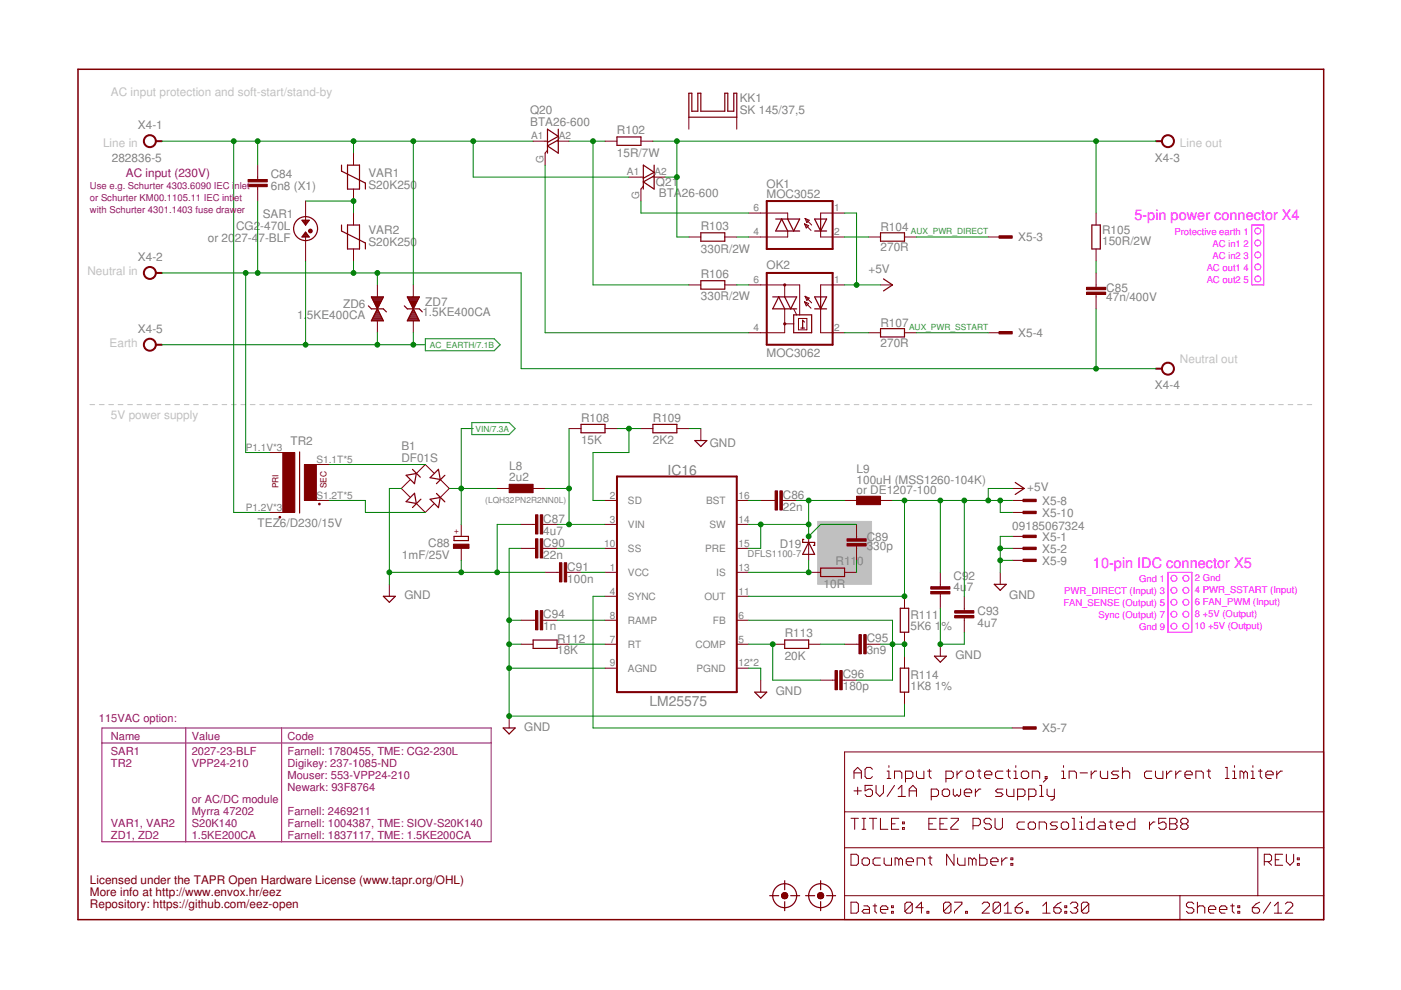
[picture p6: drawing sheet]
<svg xmlns="http://www.w3.org/2000/svg" width="297mm" height="210mm" viewBox="0 0 297 210" stroke-linecap="round" stroke-linejoin="round" font-family="sans-serif">
<path d="M173.4 110.6h11.4v13.3h-11.4z" fill="#c0c0c0" stroke="#c0c0c0" stroke-width=".21"/>
<g fill="none" stroke="#c0c0c0" stroke-width=".21">
<path d="M19.1 85.8h1M21.1 85.8h1M23.1 85.8h1M25.1 85.8h1M27.1 85.8h1M29.1 85.8h1M31.1 85.8h1M33.1 85.8h1M35.1 85.8h1M37.1 85.8h1M39.1 85.8h1M41.1 85.8h1"/>
<path d="M43.1 85.8h1M45.1 85.8h1M47.1 85.8h1M49.1 85.8h1M51.1 85.8h1M53.1 85.8h1M55.1 85.8h1M57.1 85.8h1M59.1 85.8h1M61.1 85.8h1M63.1 85.8h1M65.1 85.8h1"/>
<path d="M67.1 85.8h1M69.1 85.8h1M71.1 85.8h1M73.1 85.8h1M75.1 85.8h1M77.1 85.8h1M79.1 85.8h1M81.1 85.8h1M83.1 85.8h1M85.1 85.8h1M87.1 85.8h1M89.1 85.8h1"/>
<path d="M91.1 85.8h1M93.1 85.8h1M95.1 85.8h1M97.1 85.8h1M99.1 85.8h1M101.1 85.8h1M103.1 85.8h1M105.1 85.8h1M107.1 85.8h1M109.1 85.8h1M111.1 85.8h1M113.1 85.8h1"/>
<path d="M115.1 85.8h1M117.1 85.8h1M119.1 85.8h1M121.1 85.8h1M123.1 85.8h1M125.1 85.8h1M127.1 85.8h1M129.1 85.8h1M131.1 85.8h1M133.1 85.8h1M135.1 85.8h1M137.1 85.8h1"/>
<path d="M139.1 85.8h1M141.1 85.8h1M143.1 85.8h1M145.1 85.8h1M147.1 85.8h1M149.1 85.8h1M151.1 85.8h1M153.1 85.8h1M155.1 85.8h1M157.1 85.8h1M159.1 85.8h1M161.1 85.8h1"/>
<path d="M163.1 85.8h1M165.1 85.8h1M167.1 85.8h1M169.1 85.8h1M171.1 85.8h1M173.1 85.8h1M175.1 85.8h1M177.1 85.8h1M179.1 85.8h1M181.1 85.8h1M183.1 85.8h1M185.1 85.8h1"/>
<path d="M187.1 85.8h1M189.1 85.8h1M191.1 85.8h1M193.1 85.8h1M195.1 85.8h1M197.1 85.8h1M199.1 85.8h1M201.1 85.8h1M203.1 85.8h1M205.1 85.8h1M207.1 85.8h1M209.1 85.8h1"/>
<path d="M211.1 85.8h1M213.1 85.8h1M215.1 85.8h1M217.1 85.8h1M219.1 85.8h1M221.1 85.8h1M223.1 85.8h1M225.1 85.8h1M227.1 85.8h1M229.1 85.8h1M231.1 85.8h1M233.1 85.8h1"/>
<path d="M235.1 85.8h1M237.1 85.8h1M239.1 85.8h1M241.1 85.8h1M243.1 85.8h1M245.1 85.8h1M247.1 85.8h1M249.1 85.8h1M251.1 85.8h1M253.1 85.8h1M255.1 85.8h1M257.1 85.8h1"/>
<path d="M259.1 85.8h1M261.1 85.8h1M263.1 85.8h1M265.1 85.8h1M267.1 85.8h1M269.1 85.8h1M271.1 85.8h1M273.1 85.8h1M275.1 85.8h1M277.1 85.8h1"/>
</g>
<g fill="none" stroke="#800000" stroke-width=".21">
<path d="M54.6 35v3.1M54.6 39.6v3M75 32.5v2.5M113 29.9h3.1M116.1 31.8l-.5 .7v2.5M118.1 29.9h2.5M128.3 29.9h2.5M133.3 37.5h3.1M135.9 29.9h2.5M136.4 39.5l-.5 .6v2.5M138.4 37.5h2.6M146 24.8v2.6"/>
<path d="M156.2 24.8v2.6M64.8 42.6v5.1M64.8 50.2v5.1M75 40.1v2.5M75 45.2v2.5M75 52.8v2.5M146 50.2h2.6M153.7 50.2h2.5M158.7 45.2h8.3v1.2M167 49v1.2h-8.3M170.6 47.5l1.4 1.4M170.6 47.5l.8 .3-.5 .5z"/>
<path d="M170.7 46.3l.9 .4-.5 .5zM170.7 46.3l1.4 1.4M174 49v1.2h5.1M179.1 45.2h-5.1v1.2M184.1 50.2h2.6M191.8 50.2h2.5M209.5 50.2h2.6M232.4 45.2v2.5M232.4 52.8v2.5M232.4 57.9v3M80 60.4v2.5M80 68v2.5"/>
<path d="M87.6 60.4v2.5M87.6 68v2.5M146 60.4h2.6M153.7 60.4h2.5M158.7 60.4h10.8v6.4M166.4 65.5v5h-7.7M166.4 60.4v2.5M166.4 68.7h1.9M168.3 65.5l.6 1.3M169.3 67.5h1.8v2.4h-1.8zM170.6 64l1.4 1.4M170.6 64l.8 .3-.5 .6z"/>
<path d="M170.7 62.8l.9 .4-.5 .5zM170.7 62.8l1.4 1.4M174 65.5v5h5.1M179.1 60.4h-5.1v2.5M184.1 70.5h2.6M186.7 60.4h2.5M191.8 70.5h2.5M209.5 70.5h2.6M232.4 62.4v3.1M57.2 95.9h5.1M64.8 98.5h5.1M120.6 90.9h2.6"/>
<path d="M128.3 90.9h2.5M135.9 90.9h2.5M143.5 90.9h2.5M148.6 90.9v2.5M57.2 108.6h5.1M64.8 106.1h5.1M86.9 101.8l-1.8 1.8 1.8 1.8M88.3 106.7l1.9 1.9 1.8-1.8M92 100.3l-1.8-1.8-1.9 1.9M93.3 101.7l1.9 1.9-1.9 1.9M97.8 111.2v2.5M97.8 116.3v2.5"/>
<path d="M105.4 103.6h2.5M110.5 116.3h3M110.5 111.2h3M113 103.6h2.6M115.1 116.3h3M115.1 111.2h3M128.3 106.1h2.5M128.3 116.3h2.5M128.3 111.2h2.5M156.2 106.1h2.5M156.2 116.3h2.5M156.2 111.2h2.5"/>
<path d="M161.3 106.1h3M165.9 106.1h3M171.4 113.7v5.1M179.1 106.1h2.5M181.6 111.2v3M181.6 115.8v3M186.7 106.1h2.5M214.6 106.1h2.5M214.6 116.3h2.5M214.6 103.6h2.5M214.6 113.7h2.5M214.6 108.6h2.5"/>
<path d="M214.6 118.8h2.5M82.5 123.9v2.5M110.5 131.5h3M110.5 136.6h2.5M115.1 131.5h3M115.6 121.3h3M118.1 136.6h2.5M120.1 121.3h3.1M128.3 131.5h2.5M128.3 136.6h2.5M128.3 121.3h2.5M128.3 126.4h2.5"/>
<path d="M156.2 131.5h2.5M156.2 136.6h2.5M156.2 121.3h2.5M156.2 126.4h2.5M163.8 136.6h2.6M171.4 136.6h2.6M171.4 121.3h2.6M179.1 136.6h3M179.1 121.3h2.5M183.6 136.6h3.1M191.8 126.4v2.6M191.8 134v2.6"/>
<path d="M191.8 139.1v2.6M199.4 121.3v3.1M199.4 125.9v3.1M199.4 136.6v2.5M204.4 126.4v3.1M204.4 131v3M212.1 121.3v2.6M107.9 151.8v2.5M128.3 141.7h2.5M156.2 141.7h2.5M161.3 144.2v2.5M174 144.2h3"/>
<path d="M178.6 144.2h3M179.1 159.4h101.5v35.6h-101.5zM191.8 146.7v2.6M214.6 154.3h2.5M179.1 179.7h101.5M179.1 172.1h101.5M180.4 173.5h1.6M181.1 165.1v-1.6l.7-.8 .8 .8v1.6M181.1 163.9h1.5M181.1 167.7h1.5M181.2 173.5v2.3M181.8 166.9v1.6"/>
<path d="M182.8 173.5h.8M182.8 175.8h.8M183.2 173.5v2.3M184.3 173.5h1.6M185 163.1l-.4-.4h-.8l-.4 .4v1.6l.4 .4h.8l.4-.4M185 166.5h-1.6v1.2l.8-.4h.4l.4 .4v.8l-.4 .4h-.8l-.4-.4M185.1 173.5v2.3M185.7 166.5v1.6l.8 .8 .8-.8v-1.6M186.7 173.5v2.3h1.5M188.1 165.1h.8M188.1 163.5h.4v1.6M188.5 162.3v.4"/>
<path d="M189 174.7h.8M189.7 165.1v-1.6h1.1l.4 .4v1.2M189.7 166.5l-1.6 2.4M190.4 167.3l.8-.8v2.4M190.4 168.9h1.6M190.6 173.5h-1.6v2.3h1.6M191.3 175.5h.4v.3h-.4zM191.3 174.3h.4v.4h-.4zM192 165.1h1.1l.4-.4v-.8l-.4-.4h-1.1v2.3M192.8 168.9v-1.6l.7-.8 .8 .8v1.6M192.8 167.7h1.5M194.3 163.5v1.2l.4 .4h1.2v-1.6"/>
<path d="M196.7 163.5h.7M196.9 174.7h.8M197 163.1v1.6l.4 .4M197.4 168.9h1.2l.4-.4v-.8l-.4-.4h-1.2v2.3M198.5 173.5h-1.6v2.3h1.6M199.3 174.7h.8M199.8 167.7l.4-.4h.7l.4 .4v.8l-.4 .4h-.7l-.4-.4zM200.6 165.1h1.1l.4-.4v-.8l-.4-.4h-1.1v2.3M200.8 173.5h-1.5v2.3h1.5M201.6 173.5h1.6v.4l-1.6 1.6v.3h1.6M202.1 167.3v1.2l.4 .4 .4-.4 .4 .4 .4-.4v-1.2M202.9 163.5v1.6"/>
<path d="M204.1 163.5h-.4l-.8 .8M204.4 168.1h1.6v-.4l-.4-.4h-.7l-.5 .4v.8l.5 .4h.7M204.9 163.9l.3-.4h.8l.4 .4v.8l-.4 .4h-.8l-.3-.4zM206.3 175.1h1.2l.4-.4v-.8l-.4-.4h-1.2v2.3M206.8 167.3v1.6M207.2 163.5h.8M207.6 163.1v1.6l.4 .4M208 167.3h-.4l-.8 .8M208.7 164.3h1.6v-.4l-.4-.4h-.8l-.4 .4v.8l.4 .4h.8M210.2 173.9l-.4-.4h-.8l-.4 .4v.4l.4 .4h.8l.4 .4v.4l-.4 .3h-.8l-.4-.3M211 173.5v2l.4 .3h.7l.4-.3v-2M212.6 163.5h-1.1l-.4 .4v.8l.4 .4h1.1"/>
<path d="M212.6 167.3h-1.1l-.4 .4 .4 .4h.7l.4 .4-.4 .4h-1.1M213.4 163.5h.8M213.4 167.3v1.2l.4 .4h1.2v-1.6M213.8 163.1v1.6l.4 .4M215 165.1h.8M215 163.5h.4v1.6M215.4 162.3v.4M215.8 168.9h1.1l.4-.4v-.8l-.4-.4h-1.1v2.3M216.5 163.9l.4-.4h.8l.4 .4v.8l-.4 .4h-.8l-.4-.4zM217.2 174.3h-1.2l-.4 .4v.8l.4 .3h1.2M218 174.7l.4-.4h.8l.3 .4v.8l-.3 .3h-.8l-.4-.3zM218.1 168.9h1.2l.3-.4v-.8l-.3-.4h-1.2v2.3"/>
<path d="M218.9 165.1v-1.6h1.1l.4 .4v1.2M220.3 175.8v-1.5h1.2l.4 .4v1.1M220.4 166.5h.4v2.4M220.4 168.9h.8M221.6 164.7h.4v.4h-.4zM222 165.1l-.8 .7M222 167.3v1.2l.4 .4h1.1M223.5 167.3v1.9l-.3 .4h-.4M224.2 174.3h-1.1l-.4 .4 .4 .4h.7l.4 .4-.4 .3h-1.1M225 174.7l.4-.4h.8l.4 .4v.8l-.4 .3h-.8l-.4-.3zM225.1 165.1h.8M225.1 163.5h.4v1.6"/>
<path d="M225.5 162.3v.4M226.7 165.1v-1.6h1.1l.4 .4v1.2M227.3 173.5h.4v2.3M227.3 175.8h.8M228.9 175.8h.8M228.9 174.3h.4v1.5M229 163.9h1.6M229.3 173.1v.4M231.4 163.5v1.6M232 173.5v2.3h-1.2l-.3-.3v-.8l.3-.4h1.2M232.5 163.5h-.4l-.7 .8M233.2 174.3h.8l.4 .4v1.1h-1.2l-.4-.3 .4-.4h1.2"/>
<path d="M233.3 163.5v1.2l.4 .4h1.1v-1.6M235.1 174.3h.8M235.5 173.9v1.6l.4 .3M236.7 175.1h1.6v-.4l-.4-.4h-.8l-.4 .4v.8l.4 .3h.8M237.2 163.5h-1.2l-.4 .4 .4 .4h.8l.4 .4-.4 .4h-1.2M238 163.9l.4-.4h.7l.4 .4v1.2M238 162.7v2.4M240.6 173.5v2.3h-1.2l-.4-.3v-.8l.4-.4h1.2M243.7 174.3v1.5M244.2 163.5h-1.2l-.3 .4v.8l.3 .4h1.2M244.9 174.3h-.4l-.8 .8M245 163.5v1.2l.4 .4h1.1v-1.6"/>
<path d="M247.2 173.5h-1.5v1.2l.7-.4h.4l.4 .4v.8l-.4 .3h-.8l-.3-.3M247.3 163.5v1.6M248 173.5h1.2l.4 .4v.4l-.4 .4 .4 .4v.4l-.4 .3h-1.2zM248 174.7h1.2M248.5 163.5h-.4l-.8 .8M249.3 163.5v1.6M250.4 163.5h-.4l-.7 .8M250.7 174.7l-.4-.4v-.4l.4-.4h.8l.4 .4v.4l-.4 .4M250.7 174.7l-.4 .4v.4l.4 .3h.8l.4-.3v-.4l-.4-.4M250.7 174.7h.8M251.2 164.3h1.6v-.4l-.4-.4h-.8l-.4 .4v.8l.4 .4h.8M253.6 165.1v-1.6h1.1l.4 .4v1.2"/>
<path d="M255.9 163.5h.8M256.3 163.1v1.6l.4 .4M259.8 162.7h.4v2.4M259.8 165.1h.8M261.3 165.1h.8M261.3 163.5h.4v1.6M261.7 162.3v.4M263.7 163.9l-.4-.4h-.4v1.6M263.7 163.9v1.2M263.7 163.9l.4-.4 .4 .4v1.2M265.3 165.1h.7M265.3 163.5h.3v1.6"/>
<path d="M265.6 162.3v.4M266.7 179.7v10.2M266.8 163.5h.8M267.2 163.1v1.6l.4 .4M268.4 164.3h1.5v-.4l-.4-.4h-.7l-.4 .4v.8l.4 .4h.7M270.7 163.5v1.6M271.9 163.5h-.4l-.8 .8M179.1 189.9h101.5M180.4 181.1h1.2l.4 .4v1.6l-.4 .4h-1.2zM180.4 191.3h1.2l.4 .4v1.5l-.4 .4h-1.2zM182.8 182.3l.4-.4h.7l.4 .4v.8l-.4 .4h-.7l-.4-.4zM183.2 192.1h.7l.4 .3v1.2h-1.1l-.4-.4 .4-.4h1.1"/>
<path d="M185.1 192.1h.8M185.5 191.7v1.5l.4 .4M186.7 192.8h1.5v-.4l-.4-.3h-.8l-.3 .3v.8l.3 .4h.8M186.7 181.9h-1.2l-.4 .4v.8l.4 .4h1.2M187.5 181.9v1.2l.3 .4h1.2v-1.6M189 193.2h.4v.4h-.4zM189 192.1h.4v.3h-.4zM190.6 182.3l-.4-.4h-.4v1.6M190.6 182.3l.4-.4 .3 .4v1.2M190.6 182.3v1.2M192.1 182.7h1.6v-.4l-.4-.4h-.8l-.4 .4v.8l.4 .4h.8M193.4 191.7v1.5l-.4 .4h-.7l-.4-.4"/>
<path d="M193.4 191.7l-.4-.4h-.7l-.4 .4v1.5M193.4 191.7l-1.5 1.5M194.5 183.5v-1.6h1.1l.4 .4v1.2M195.7 192.4h-1.5l1.2-1.1v2.3M196.5 193.2h.4v.4h-.4zM196.8 181.9h.8M197.2 181.5v1.6l.4 .4M201.6 191.7v1.5l-.4 .4h-.8l-.4-.4M201.6 191.7l-.4-.4h-.8l-.4 .4v1.5M201.6 191.7l-1.6 1.5M202.3 181.1v2.4l-1.6-2.4v2.4M202.4 191.3h1.5v.4l-1.5 1.5v.4"/>
<path d="M203 181.9v1.2l.4 .4h1.2v-1.6M204.7 193.2h.4v.4h-.4zM206.2 182.3l-.4-.4h-.4v1.6M206.2 182.3v1.2M206.2 182.3l.3-.4 .4 .4v1.2M207.7 181.1v2.4h1.2l.4-.4v-.8l-.4-.4h-1.2M208.2 191.7l.4-.4h.8l.4 .4v.4l-1.6 1.5h1.6M210.1 182.7h1.5v-.4l-.4-.4h-.8l-.3 .4v.8l.3 .4h.8M212.1 191.7v1.5l-.4 .4h-.7l-.4-.4M212.1 191.7l-.4-.4h-.7l-.4 .4v1.5M212.1 191.7l-1.5 1.5M212.4 181.9v1.6"/>
<path d="M212.9 193.6h1.6M212.9 192.1l.8-.8v2.3M213.6 181.9h-.4l-.8 .8M214.3 183.1h.4v.4h-.4zM214.3 181.9h.4v.4h-.4zM215.2 192.4h1.2l.4 .4v.4l-.4 .4h-.8l-.4-.4zM216.8 191.3l-.8 .4-.8 .7M217.6 193.2h.4v.4h-.4zM221.1 193.6h1.6M221.1 192.1l.8-.8v2.3M223.4 192.4h1.2l.4 .4v.4l-.4 .4h-.8l-.4-.4zM225 191.3l-.8 .4-.8 .7"/>
<path d="M225.8 193.2h.4v.4h-.4zM225.8 192.1h.4v.3h-.4zM226.9 191.7l.4-.4h.8l.4 .4v.4l-.4 .3M227.7 192.4h.4M228.1 192.4l.4 .4v.4l-.4 .4h-.8l-.4-.4M230.8 191.7v1.5l-.4 .4h-.7l-.4-.4M230.8 191.7l-.4-.4h-.7l-.4 .4v1.5M230.8 191.7l-1.5 1.5M250.2 189.9v5.1M253.1 191.7l-.4-.4h-.8l-.4 .4v.4l.4 .3h.8l.4 .4v.4l-.4 .4h-.8l-.4-.4M253.9 192.4l.4-.3h.8l.3 .3v1.2M253.9 191.3v2.3"/>
<path d="M256.2 192.8h1.6v-.4l-.4-.3h-.8l-.4 .3v.8l.4 .4h.8M258.6 192.8h1.5v-.4l-.4-.3h-.7l-.4 .3v.8l.4 .4h.7M260.9 192.1h.8M261.3 191.7v1.5l.4 .4M262.4 193.2h.4v.4h-.4zM262.4 192.1h.4v.3h-.4zM265.5 192.4h1.2l.4 .4v.4l-.4 .4h-.8l-.4-.4zM267.1 191.3l-.8 .4-.8 .7M268.1 182.7h1.1l.4-.4v-.8l-.4-.4h-1.1v2.4M268.8 182.7l.8 .8M269.4 191.3l-1.6 2.3M270.2 193.6h1.5"/>
<path d="M270.2 192.1l.8-.8v2.3M270.4 182.3h.8M271.9 181.1h-1.5v2.4h1.5M272.5 191.7l.4-.4h.8l.4 .4v.4l-1.6 1.5h1.6M272.7 181.1v1.6l.8 .8 .8-.8v-1.6M275.1 183.1h.4v.4h-.4zM275.1 181.9h.4v.4h-.4z"/>
</g>
<g fill="none" stroke="#800000" stroke-width=".25">
<path d="M146 19.8h.7v3.8h1.3v-3.8h.6v3.8h5.1v-3.8h.6v3.8h1.3v-3.8h.6v5h-10.2zM72.4 35v1.3l5.1 2.5v1.3M73.7 35h2.5v5.1h-2.5zM116.1 30.2l2.3-1.3-2.3-1.5v5.1M118.4 27.4v5.1l-2.3-1.6 2.3-1.2M130.8 29h5.1v1.8h-5.1zM136.4 37.8l2.3-1.3-2.3-1.5v5.1M138.7 35v5.1l-2.3-1.5 2.3-1.3M64 46.7h1.6l-.8 1zM64.1 46.8h1.4M64.1 50.1h1.3M64.3 47h1"/>
<path d="M64.3 49.9h1M64.4 47.2h.7M64.5 49.7h.6M64.6 47.5h.4M64.6 49.4h.4M64.8 47.7h.1M64.8 49.2h.1M64.8 49.2l.8 1h-1.6zM72.4 47.7v1.3l5.1 2.5v1.3M73.7 47.7h2.5v5.1h-2.5zM148.6 59.5h5.1v1.8h-5.1zM148.6 49.4h5.1v1.7h-5.1z"/>
<path d="M164.5 46.4h5l-1.2 2.6-1.3-2.6M167 49l-1.3-2.6-1.2 2.6h5M172.7 46.4h2.6l-1.3 2.6zM172.7 49h2.6M174 46.4v2.6M186.7 49.4h5.1v1.7h-5.1zM187.3 59.1l1.9 1.3-1.9 1.3M231.5 47.7h1.8v5.1h-1.8zM78.1 64.9l.6 .6h2.6l.6 .6M78.7 62.9h2.6l-2.6 5.1h2.6zM78.8 63h2.5M78.8 67.9h2.4"/>
<path d="M78.9 63.2h2.3M78.9 67.7h2.2M79 63.5h2M79 67.5h2M79.1 63.7h1.8M79.1 67.2h1.8M79.2 63.9h1.6M79.2 67h1.6M79.3 64.1h1.4M79.4 66.8h1.3M79.5 64.3h1.1M79.5 66.6h1.1"/>
<path d="M79.6 64.6h.9M79.6 66.3h.9M79.7 64.8h.7M79.7 66.1h.6M79.8 65h.5M79.8 65.9h.4M79.9 65.2h.2M79.9 65.7h.2M80 65.4h.1M85.7 64.9l.7 .6h2.5l.6 .6M86.4 62.9h2.5l-2.5 5.1h2.5zM86.4 63h2.5"/>
<path d="M86.4 67.9h2.4M86.5 63.2h2.3M86.6 67.7h2.1M86.6 63.5h2M86.7 67.5h1.9M86.7 63.7h1.8M86.8 67.2h1.7M86.8 63.9h1.6M86.9 67h1.5M87 64.1h1.3M87 66.8h1.3M87.1 64.3h1.1"/>
<path d="M87.1 66.6h1.1M87.2 64.6h.9M87.2 66.3h.9M87.3 64.8h.7M87.3 66.1h.6M87.4 65h.5M87.4 65.9h.4M87.5 65.2h.3M87.5 65.7h.2M87.6 65.4h.1M163.8 62.9h5.1l-1.3 2.6-1.2-2.6M166.4 65.5l-1.3-2.6-1.3 2.6h5.1"/>
<path d="M168.3 66.8h3.8v3.7h-3.8zM169.8 69.6h.8M170.6 68.3l-.4-.4v1.7M172.7 65.5h2.6M172.7 62.9h2.6l-1.3 2.6zM174 62.9v2.6M186.7 69.7h5.1v1.7h-5.1zM63.5 95.8v13M87.5 99.5l1.6 1.7M93 99.5l.3 2.2-2.1-.4zM123.2 90h5.1v1.8h-5.1zM138.4 90h5.1v1.8h-5.1z"/>
<path d="M147.3 93.4h2.6l-1.3 1.3zM86.1 100.8l2.2-.4-.4 2.2zM87.9 104.6l.4 2.1-2.2-.3zM89.2 105.8l-1.7 1.8M91.2 105.9l2.1-.4-.3 2.1zM92.5 104.6l1.8 1.8M94.3 100.8l-1.8 1.8M96.3 113.7h3v.9h-3zM170.4 114.4h-.2v.6h2.5v.6h-.2M171.4 115l1.3 2.5h-2.5zM215.2 102.3l1.9 1.3-1.9 1.2M81.3 126.4h2.5l-1.3 1.3z"/>
<path d="M113 135.7h5.1v1.8h-5.1zM166.4 135.7h5v1.8h-5zM174 120.5h5.1v1.7h-5.1zM190.9 129h1.8v5h-1.8zM198.1 139.1h2.5l-1.2 1.3zM210.8 123.9h2.5l-1.2 1.3zM106.7 154.3h2.5l-1.3 1.3zM160 146.7h2.6l-1.3 1.3zM190.9 141.7h1.8v5h-1.8zM163.2 189.9h1.9M165.7 189.9h1.3M165.8 190.1h1.2"/>
<path d="M165.8 189.7a.63 .63 0 0 1 .6-.4 .63 .63 0 0 1 .5 .4M165.8 189.7a.63 .63 0 0 0 .6 .8 .63 .63 0 0 0 .5-.8M165.8 189.7h1.1M165.9 190.3h.9M165.9 189.4h.9M166.4 186.7v1.9M166.4 191.2v1.9M167.6 189.9h1.9M170.8 189.9h1.9M173.4 189.9h1.2M173.4 190.1h1.2M173.4 189.7a.62 .62 0 0 1 .6-.4 .62 .62 0 0 1 .6 .4"/>
<path d="M173.4 189.7h1.2M173.4 189.7a.63 .63 0 0 0 .2 .7 .63 .63 0 0 0 .8 0M173.5 190.3h1M173.6 189.4h.8M174 186.7v1.9M174 191.2v1.9M174.6 189.7v.3l-.2 .4M175.3 189.9h1.9"/>
<circle cx="64.8" cy="48.5" r="2.54"/>
<circle cx="166.4" cy="189.9" r="2.54"/>
<circle cx="174" cy="189.9" r="2.54"/>
</g>
<g fill="#800000" stroke="#800000" stroke-width=".21">
<path d="M96.1 115.4h3.3v.9h-3.3z"/>
<path d="M114.6 129.5h.5v4h-.5z"/>
<path d="M113.5 129.5h.5v4h-.5z"/>
<path d="M182.1 134.6h.5v4h-.5z"/>
<path d="M183.1 134.6h.5v4h-.5z"/>
<path d="M164.3 104.1h.5v4h-.5z"/>
<path d="M165.4 104.1h.5v4h-.5z"/>
<path d="M119.6 119.3h.5v4.1h-.5z"/>
<path d="M118.6 119.3h.5v4.1h-.5z"/>
<path d="M113.5 114.2h.5v4.1h-.5z"/>
<path d="M114.6 114.2h.5v4.1h-.5z"/>
<path d="M113.5 109.2h.5v4h-.5z"/>
<path d="M114.6 109.2h.5v4h-.5z"/>
<path d="M181.6 105.2h5.1v1.8h-5.1z"/>
<path d="M202.4 130.5h4.1v.5h-4.1z"/>
<path d="M202.4 129.5h4.1v.5h-4.1z"/>
<path d="M197.3 125.4h4.1v.5h-4.1z"/>
<path d="M197.3 124.4h4.1v.5h-4.1z"/>
<path d="M177 142.2h.5v4h-.5z"/>
<path d="M178.1 142.2h.5v4h-.5z"/>
<path d="M179.6 115.3h4v.5h-4z"/>
<path d="M179.6 114.2h4v.5h-4z"/>
<path d="M107.9 102.7h5.1v1.8h-5.1z"/>
<path d="M230.4 60.9h4v.5h-4z"/>
<path d="M230.4 61.9h4v.5h-4z"/>
<path d="M216.9 113.5h2.8v.5h-2.8z"/>
<path d="M216.9 116h2.8v.5h-2.8z"/>
<path d="M60 95.9h2.5v12.7h-2.5z"/>
<path d="M64.5 98.5h2.6v7.6h-2.6z"/>
<path d="M52.6 39.1h4.1v.5h-4.1z"/>
<path d="M52.6 38.1h4.1v.5h-4.1z"/>
<path d="M216.9 154.1h2.8v.5h-2.8z"/>
<path d="M216.9 105.9h2.8v.5h-2.8z"/>
<path d="M216.9 118.6h2.8v.5h-2.8z"/>
<path d="M216.9 108.4h2.8v.5h-2.8z"/>
<path d="M211.8 70.3h2.8v.5h-2.8z"/>
<path d="M211.8 50h2.8v.5h-2.8z"/>
</g>
<g fill="none" stroke="#800000" stroke-width=".32">
<path d="M16.5 14.7h264.1v180.3h-264.1z"/>
<circle cx="59.3" cy="109.7" r=".13"/>
<circle cx="67.7" cy="106.9" r=".13"/>
</g>
<g fill="none" stroke="#800000" stroke-width=".42">
<path d="M33 29.9h1.3M245.1 29.9h1.3M33 57.9h1.3M162.6 57.9h13.9v15.2h-13.9zM162.6 42.6h13.9v10.2h-13.9zM33 73.1h1.3M245.1 78.2h1.3M130.8 101h25.4v45.7h-25.4z"/>
<circle cx="31.8" cy="29.9" r="1.27"/>
<circle cx="247.6" cy="29.9" r="1.27"/>
<circle cx="31.8" cy="57.9" r="1.27"/>
<circle cx="31.8" cy="73.1" r="1.27"/>
<circle cx="166.4" cy="60.4" r=".13"/>
<circle cx="166.4" cy="68.7" r=".13"/>
<circle cx="247.6" cy="78.2" r="1.27"/>
</g>
<circle cx="65.8" cy="49" r=".25" fill="none" stroke="#800000" stroke-width=".51"/>
<g fill="none" stroke="#008000" stroke-width=".21">
<path d="M34.3 29.9h78.7M49.6 29.9v78.7h7.6M54.6 29.9v5.1M75 29.9v2.6M87.6 29.9v30.5M100.3 29.9v7.6h33M115.6 35v35.5h43.1M120.6 29.9h7.7M125.7 29.9v30.5h20.3M138.4 29.9h106.7M141 37.5h2.5M143.5 29.9v20.3h2.5"/>
<path d="M232.4 29.9v15.3M34.3 57.9h76.2v20.3h134.6M52.1 57.9v38h5.1M54.6 42.6v15.3M64.8 42.6h10.2v2.6M64.8 55.3v17.8M75 55.3v2.6M80 57.9v2.5M135.9 42.6v2.6h22.8M156.2 50.2h2.5M179.1 45.2h2.5v15.2M179.1 50.2h5"/>
<path d="M194.3 50.2h15.2M232.4 55.3v2.6M34.3 73.1h55.9M80 70.5v2.6M87.6 70.5v2.6M156.2 60.4h2.5M179.1 70.5h5M179.1 60.4h7.6M194.3 70.5h15.2M232.4 65.5v12.7M69.9 98.5h20.3M100.3 90.9h-2.5v20.3"/>
<path d="M120.6 90.9v20.3M130.8 90.9h5.1M133.3 90.9v5h-7.6v10.2h2.6M146 90.9h2.6M69.9 106.1h7.6v2.5h12.7M85.1 103.6h-2.6v20.3M95.2 103.6h10.2M97.8 118.8v2.5M110.5 116.3h-2.6v35.5h83.9v-2.5M110.5 111.2h-5.1v10.1M115.6 103.6h5M118.1 111.2h10.2"/>
<path d="M118.1 116.3h10.2M158.7 111.2h12.7M158.7 106.1h2.6M161.3 111.2v5.1h-2.6M168.9 106.1h10.2M171.4 106.1v7.6l2.6-2.5h7.6M171.4 118.8v2.5h-12.7M181.6 118.8v2.5M189.2 106.1h25.4M191.8 106.1v20.3h-33.1M199.4 106.1v15.2M204.4 106.1v20.3"/>
<path d="M212.1 116.3h2.5M212.1 118.8h2.5M212.1 106.1v2.5h2.5M214.6 103.6h-5.1v2.5M214.6 113.7h-2.5v7.6M82.5 121.3h33.1M107.9 136.6h2.6M107.9 131.5h2.6M118.1 131.5h10.2M120.6 136.6h7.7M123.2 121.3h5.1M128.3 126.4h-2.6v27.9h88.9"/>
<path d="M158.7 136.6h5.1v7.6h10.2M158.7 131.5h30.5v12.7h-7.6M174 136.6h5.1M186.7 136.6h5.1v2.5M199.4 129v7.6h5v-2.6M107.9 141.7h20.4M158.7 141.7h2.6v2.5"/>
</g>
<g fill="#008000" stroke="#008000" stroke-width=".21">
<circle cx="191.8" cy="136.6" r=".51"/>
<circle cx="189.2" cy="136.6" r=".51"/>
<circle cx="120.6" cy="111.2" r=".51"/>
<circle cx="120.6" cy="103.6" r=".51"/>
<circle cx="161.3" cy="111.2" r=".51"/>
<circle cx="171.4" cy="111.2" r=".51"/>
<circle cx="171.4" cy="106.1" r=".51"/>
<circle cx="171.4" cy="113.7" r=".51"/>
<circle cx="171.4" cy="121.3" r=".51"/>
<circle cx="163.8" cy="136.6" r=".51"/>
<circle cx="97.8" cy="103.6" r=".51"/>
<circle cx="133.3" cy="90.9" r=".51"/>
<circle cx="199.4" cy="136.6" r=".51"/>
<circle cx="97.8" cy="121.3" r=".51"/>
<circle cx="105.4" cy="121.3" r=".51"/>
<circle cx="82.5" cy="121.3" r=".51"/>
<circle cx="107.9" cy="131.5" r=".51"/>
<circle cx="107.9" cy="136.6" r=".51"/>
<circle cx="107.9" cy="141.7" r=".51"/>
<circle cx="107.9" cy="151.8" r=".51"/>
<circle cx="212.1" cy="118.8" r=".51"/>
<circle cx="212.1" cy="116.3" r=".51"/>
<circle cx="75" cy="42.6" r=".51"/>
<circle cx="80" cy="73.1" r=".51"/>
<circle cx="64.8" cy="73.1" r=".51"/>
<circle cx="87.6" cy="73.1" r=".51"/>
<circle cx="191.8" cy="126.4" r=".51"/>
<circle cx="191.8" cy="106.1" r=".51"/>
<circle cx="199.4" cy="106.1" r=".51"/>
<circle cx="204.4" cy="106.1" r=".51"/>
<circle cx="209.5" cy="106.1" r=".51"/>
<circle cx="212.1" cy="106.1" r=".51"/>
<circle cx="181.6" cy="60.4" r=".51"/>
<circle cx="125.7" cy="29.9" r=".51"/>
<circle cx="143.5" cy="29.9" r=".51"/>
<circle cx="143.5" cy="37.5" r=".51"/>
<circle cx="232.4" cy="29.9" r=".51"/>
<circle cx="75" cy="29.9" r=".51"/>
<circle cx="100.3" cy="29.9" r=".51"/>
<circle cx="87.6" cy="29.9" r=".51"/>
<circle cx="54.6" cy="29.9" r=".51"/>
<circle cx="49.6" cy="29.9" r=".51"/>
<circle cx="75" cy="57.9" r=".51"/>
<circle cx="80" cy="57.9" r=".51"/>
<circle cx="54.6" cy="57.9" r=".51"/>
<circle cx="232.4" cy="78.2" r=".51"/>
<circle cx="52.1" cy="57.9" r=".51"/>
</g>
<g fill="none" stroke="#f0f" stroke-width=".21">
<path d="M265.4 47.7h2.5v12.7h-2.5zM247.6 121.3h5.1v12.7h-5.1z"/>
<circle cx="266.7" cy="51.5" r=".64"/>
<circle cx="266.7" cy="54.1" r=".64"/>
<circle cx="266.7" cy="59.1" r=".64"/>
<circle cx="266.7" cy="56.6" r=".64"/>
<circle cx="266.7" cy="49" r=".64"/>
<circle cx="248.9" cy="132.8" r=".64"/>
<circle cx="248.9" cy="130.2" r=".64"/>
<circle cx="248.9" cy="125.2" r=".64"/>
<circle cx="248.9" cy="122.6" r=".64"/>
<circle cx="248.9" cy="127.7" r=".64"/>
<circle cx="251.4" cy="132.8" r=".64"/>
<circle cx="251.4" cy="130.2" r=".64"/>
<circle cx="251.4" cy="125.2" r=".64"/>
<circle cx="251.4" cy="127.7" r=".64"/>
<circle cx="251.4" cy="122.6" r=".64"/>
</g>
<path d="M90.2 71.8h14.6l1.2 1.3-1.2 1.3h-14.6zM100 89.6h7.9l1.3 1.3-1.3 1.2h-7.9z" fill="none" stroke="#008080" stroke-width=".25"/>
<path d="M21.6 154.3h82.5v24.2h-82.5zM21.6 157.5h82.5M39.4 154.3v24.2M59.7 154.3v24.2" fill="none" stroke="#800080" stroke-width=".21"/>
<g font-size="3.1" fill="#f0f">
<text x="240.5" y="46.7">5-pin power connector X4</text>
<text x="231.7" y="120.4">10-pin IDC connector X5</text>
</g>
<g font-size="2.9" fill="#808080">
<text x="141.6" y="100.6">IC16</text>
<text x="137.7" y="149.7">LM25575</text>
</g>
<g font-size="2.5" fill="#c0c0c0">
<text x="23.5" y="20.3">AC input protection and soft-start/stand-by</text>
<text x="21.8" y="31.1">Line in</text>
<text x="250.2" y="31.2">Line out</text>
<text x="18.5" y="58.4">Neutral in</text>
<text x="23.2" y="73.6">Earth</text>
<text x="250.2" y="76.9">Neutral out</text>
<text x="23.5" y="88.8">5V power supply</text>
</g>
<g font-size="2.5" fill="#808080">
<text x="156.8" y="21.7">KK1</text>
<text x="29.2" y="27.4">X4-1</text>
<text x="112.4" y="26.8">BTA26-600</text>
<text x="112.4" y="24.2">Q20</text>
<text x="130.8" y="28.4">R102</text>
<text x="156.8" y="24.2">SK 145/37,5</text>
<text x="23.7" y="34.2">282836-5</text>
<text x="130.8" y="33.2">15R/7W</text>
<text x="244.9" y="34.2">X4-3</text>
<text x="57.4" y="40.3">6n8 (X1)</text>
<text x="57.4" y="37.8">C84</text>
<text x="78.1" y="40.1">S20K250</text>
<text x="78.1" y="37.5">VAR1</text>
<text x="139.1" y="39.5">Q21</text>
<text x="139.7" y="41.9">BTA26-600</text>
<text x="162.5" y="41.9">MOC3052</text>
<text x="162.5" y="39.9">OK1</text>
<text x="55.7" y="46.3">SAR1</text>
<text x="44.1" y="51.4">or 20</text>
<text x="49.8" y="51.4">27-4</text>
<text x="50.1" y="48.8">CG2</text>
<text x="54.8" y="51.4">7-BLF</text>
<text x="55.2" y="48.8">-470L</text>
<text x="78.1" y="52.1">S20K250</text>
<text x="78.1" y="49.6">VAR2</text>
<text x="148.6" y="53.5">330R/2W</text>
<text x="148.6" y="48.7">R103</text>
<text x="186.7" y="53.2">270R</text>
<text x="186.7" y="49.1">R104</text>
<text x="215.9" y="51.1">X5-3</text>
<text x="233.7" y="51.9">150R/2W</text>
<text x="233.7" y="49.7">R105</text>
<text x="29.2" y="55.3">X4-2</text>
<text x="148.6" y="58.9">R106</text>
<text x="162.5" y="57.1">OK2</text>
<text x="184.1" y="57.9">+5V</text>
<text x="72.8" y="65.4">ZD6</text>
<text x="90.2" y="64.8">ZD7</text>
<text x="148.6" y="63.7">330R/2W</text>
<text x="234.6" y="63.8">47n/400V</text>
<text x="234.6" y="61.9">C85</text>
<text x="29.2" y="70.6">X4-5</text>
<text x="63" y="67.6">1.</text>
<text x="65.1" y="67.6">5KE400CA</text>
<text x="89.5" y="67">1.5KE400CA</text>
<text x="186.7" y="69.4">R107</text>
<text x="215.9" y="71.4">X5-4</text>
<text x="162.5" y="75.6">MOC3062</text>
<text x="186.7" y="73.5">270R</text>
<text x="244.9" y="82.5">X4-4</text>
<text x="123.2" y="89.4">R108</text>
<text x="138.4" y="89.4">R109</text>
<text x="61.6" y="94.3">TR2</text>
<text x="85.1" y="95.3">B1</text>
<text x="123.2" y="94.2">15K</text>
<text x="138.4" y="94.2">2K2</text>
<text x="150.5" y="94.7">GND</text>
<text x="85.1" y="97.9">DF01S</text>
<text x="108" y="99.7">L8</text>
<text x="181.6" y="100.3">L9</text>
<text x="108" y="102">2u2</text>
<text x="166" y="105.7">C86</text>
<text x="181.6" y="104.8">or DE1207-100</text>
<text x="181.6" y="102.7">100uH (MSS1260-104K)</text>
<text x="217.8" y="104.2">+5V</text>
<text x="221" y="107">X5-8</text>
<text x="54.6" y="111.8">TEZ6/D230/15V</text>
<text x="115.2" y="113.3">4u7</text>
<text x="115.2" y="110.8">C87</text>
<text x="166" y="108.3">22n</text>
<text x="214.6" y="112.3">09185067324</text>
<text x="221" y="109.5">X5-10</text>
<text x="85.2" y="118.5">1mF/25V</text>
<text x="90.8" y="116">C88</text>
<text x="115.2" y="118.4">22n</text>
<text x="115.2" y="115.9">C90</text>
<text x="165.3" y="116.1">D19</text>
<text x="177.2" y="119.8">R11</text>
<text x="181.8" y="119.8">0</text>
<text x="183.8" y="116.5">3</text>
<text x="183.8" y="114.6">C89</text>
<text x="185.2" y="116.5">30p</text>
<text x="221" y="114.6">X5-1</text>
<text x="221" y="117.2">X5-2</text>
<text x="221" y="119.7">X5-9</text>
<text x="120.3" y="123.5">100n</text>
<text x="120.3" y="121">C91</text>
<text x="174.6" y="124.6">10R</text>
<text x="202.2" y="125.4">4u</text>
<text x="202.2" y="122.9">C92</text>
<text x="205" y="125.4">7</text>
<text x="85.7" y="127.1">GND</text>
<text x="115.2" y="131.1">C94</text>
<text x="193" y="131.3">R111</text>
<text x="207.3" y="130.5">C93</text>
<text x="214" y="127.1">GND</text>
<text x="115.2" y="133.7">1n</text>
<text x="118.1" y="136.4">R112</text>
<text x="166.4" y="135.1">R113</text>
<text x="183.8" y="136.2">C95</text>
<text x="193" y="133.5">5K6</text>
<text x="198.2" y="133.5">1</text>
<text x="199.6" y="133.5">%</text>
<text x="207.3" y="133">4u7</text>
<text x="118.1" y="138.6">18K</text>
<text x="166.4" y="139.9">20K</text>
<text x="178.7" y="143.8">C96</text>
<text x="183.8" y="138.7">3n9</text>
<text x="193" y="144">R114</text>
<text x="202.6" y="139.8">GND</text>
<text x="164.5" y="147.4">GND</text>
<text x="178.7" y="146.4">180p</text>
<text x="193" y="146.2">1K8</text>
<text x="198.2" y="146.2">1%</text>
<text x="111.1" y="155">GND</text>
<text x="221" y="155.2">X5-7</text>
</g>
<text font-size="2.5" fill="#800080" x="26.7" y="37.5">AC input (230V)</text>
<g font-size="2.5" fill="#800000">
<text x="19.1" y="187.4">Licensed under the TAPR Open Hardware License (www.tapr.org/OHL)</text>
<text x="19.1" y="189.9">More info at http://www.envox.hr/eez</text>
<text x="19.1" y="192.4">Repository: https://github.com/eez-open</text>
</g>
<g font-size="2.3" fill="#800080">
<text x="21" y="153.1">115VAC option:</text>
<text x="23.5" y="160.1">SAR1</text>
<text x="23.5" y="156.9">Name</text>
<text x="40.7" y="156.9">Value</text>
<text x="40.7" y="160.1">2027-23-BLF</text>
<text x="61" y="156.9">Code</text>
<text x="61" y="160.1">Farnell: 1780455, TME: CG2-230L</text>
<text x="23.5" y="162.6">TR2</text>
<text x="40.7" y="162.6">VPP24-210</text>
<text x="61" y="162.6">Digikey: 237-1085-ND</text>
<text x="61" y="165.1">Mouser: 553-VPP24-210</text>
<text x="61" y="167.7">Newark: 93F8764</text>
<text x="40.7" y="170.2">or AC/DC module</text>
<text x="40.7" y="172.8">Myrra 47202</text>
<text x="61" y="172.8">Farnell: 2469211</text>
<text x="23.5" y="175.3">VAR1, VAR2</text>
<text x="23.5" y="177.8">ZD1, ZD2</text>
<text x="40.7" y="175.3">S20K140</text>
<text x="40.7" y="177.8">1.5KE200CA</text>
<text x="61" y="175.3">Farnell: 1004387, TME: SIOV-S20K140</text>
<text x="61" y="177.8">Farnell: 1837117, TME: 1.5KE200CA</text>
</g>
<g font-size="2.1" fill="#808080">
<text x="112.6" y="29.6">A1</text>
<text x="118.5" y="29.6">A2</text>
<text x="115.2" y="34.5" transform="rotate(-90 115.2 34.5)">G</text>
<text x="132.9" y="37.2">A1</text>
<text x="138.8" y="37.2">A2</text>
<text x="135.5" y="42.1" transform="rotate(-90 135.5 42.1)">G</text>
<text x="159.7" y="44.8">6</text>
<text x="176.9" y="44.8">1</text>
<text x="159.7" y="49.9">4</text>
<text x="176.9" y="49.9">2</text>
<text x="159.7" y="60">6</text>
<text x="176.9" y="60">1</text>
<text x="159.7" y="70.2">4</text>
<text x="176.9" y="70.2">2</text>
<text x="52.1" y="95.6">P1.1V*3</text>
<text x="67.1" y="98.1">S1.1T*5</text>
<text x="67.1" y="105.8">S1.2T*5</text>
<text x="129.3" y="105.8">2</text>
<text x="133.1" y="106.9">SD</text>
<text x="149.7" y="106.9">BST</text>
<text x="156.6" y="105.8">16</text>
<text x="52.1" y="108.3">P1.2V*3</text>
<text x="129.3" y="110.8">3</text>
<text x="133.1" y="112">VIN</text>
<text x="150.4" y="112">SW</text>
<text x="156.6" y="110.8">14</text>
<text x="128.1" y="115.9">10</text>
<text x="133.1" y="117">SS</text>
<text x="149.5" y="117">PRE</text>
<text x="156.6" y="115.9">15</text>
<text x="129.3" y="121">1</text>
<text x="133.1" y="122.1">VCC</text>
<text x="151.9" y="122.1">IS</text>
<text x="156.6" y="121">13</text>
<text x="129.3" y="131.1">8</text>
<text x="129.3" y="126.1">4</text>
<text x="133.1" y="127.2">SYNC</text>
<text x="149.3" y="127.2">OUT</text>
<text x="156.6" y="131.1">6</text>
<text x="156.6" y="126.1">11</text>
<text x="129.3" y="136.2">7</text>
<text x="133.1" y="137.3">RT</text>
<text x="133.1" y="132.3">RAMP</text>
<text x="147.5" y="137.3">COMP</text>
<text x="151.1" y="132.3">FB</text>
<text x="156.6" y="136.2">5</text>
<text x="129.3" y="141.3">9</text>
<text x="133.1" y="142.4">AGND</text>
<text x="147.7" y="142.4">PGND</text>
<text x="156.6" y="141.3">12*2</text>
</g>
<g font-size="2" fill="#800080">
<text x="19.1" y="40.1">Use e.g. Schurter 4303.6090 IEC i</text>
<text x="49.7" y="40.1">nlet</text>
<text x="19.1" y="42.6">or Schurter KM00.1105.11 IEC intl</text>
<text x="19.1" y="45.2">with Schurter 4301.1403 fuse drawer</text>
<text x="49.7" y="42.6">et</text>
</g>
<g font-size="2" fill="#f0f">
<text x="249" y="49.8">Protective earth 1</text>
<text x="257.1" y="52.3">AC in1</text>
<text x="263.7" y="52.3">2</text>
<text x="255.8" y="57.4">AC out1</text>
<text x="255.8" y="59.9">AC out2</text>
<text x="257.1" y="54.8">AC in2</text>
<text x="263.7" y="54.8">3</text>
<text x="263.7" y="57.4">4</text>
<text x="263.7" y="59.9">5</text>
<text x="225.6" y="125.9">PWR_DIRECT (Input) 3</text>
<text x="241.5" y="123.4">Gnd 1</text>
<text x="253.3" y="125.8">4 PWR_SSTART (Input)</text>
<text x="253.3" y="123.3">2 Gnd</text>
<text x="225.4" y="128.5">FAN_SENSE (Output) 5</text>
<text x="232.9" y="131">Sync (Output) 7</text>
<text x="253.3" y="128.3">6 FAN_PWM (Input)</text>
<text x="253.3" y="130.9">8 +5V (Output)</text>
<text x="241.5" y="133.6">Gnd 9</text>
<text x="253.3" y="133.4">10 +5V (Output)</text>
</g>
<text font-size="2" fill="#808080" x="158.5" y="118.1">DFLS1100-7</text>
<g font-size="1.8" fill="#008080">
<text x="193.1" y="49.6">AUX_PWR_DIRECT</text>
<text x="192.7" y="69.9">AUX_PWR_SSTART</text>
<text x="91.1" y="73.7">AC_EARTH/7.1B</text>
<text x="100.8" y="91.5">VIN/7.3A</text>
</g>
<g font-size="1.8" fill="#800000">
<text x="59.1" y="103.6" transform="rotate(-90 59.1 103.6)">PRI</text>
<text x="69.2" y="103.6" transform="rotate(-90 69.2 103.6)">SEC</text>
<text x="97.2" y="113.3" transform="rotate(-90 97.2 113.3)">+</text>
</g>
<text font-size="1.8" fill="#808080" x="102.9" y="106.7">(LQH32PN2R2NN0L)</text>
</svg>
